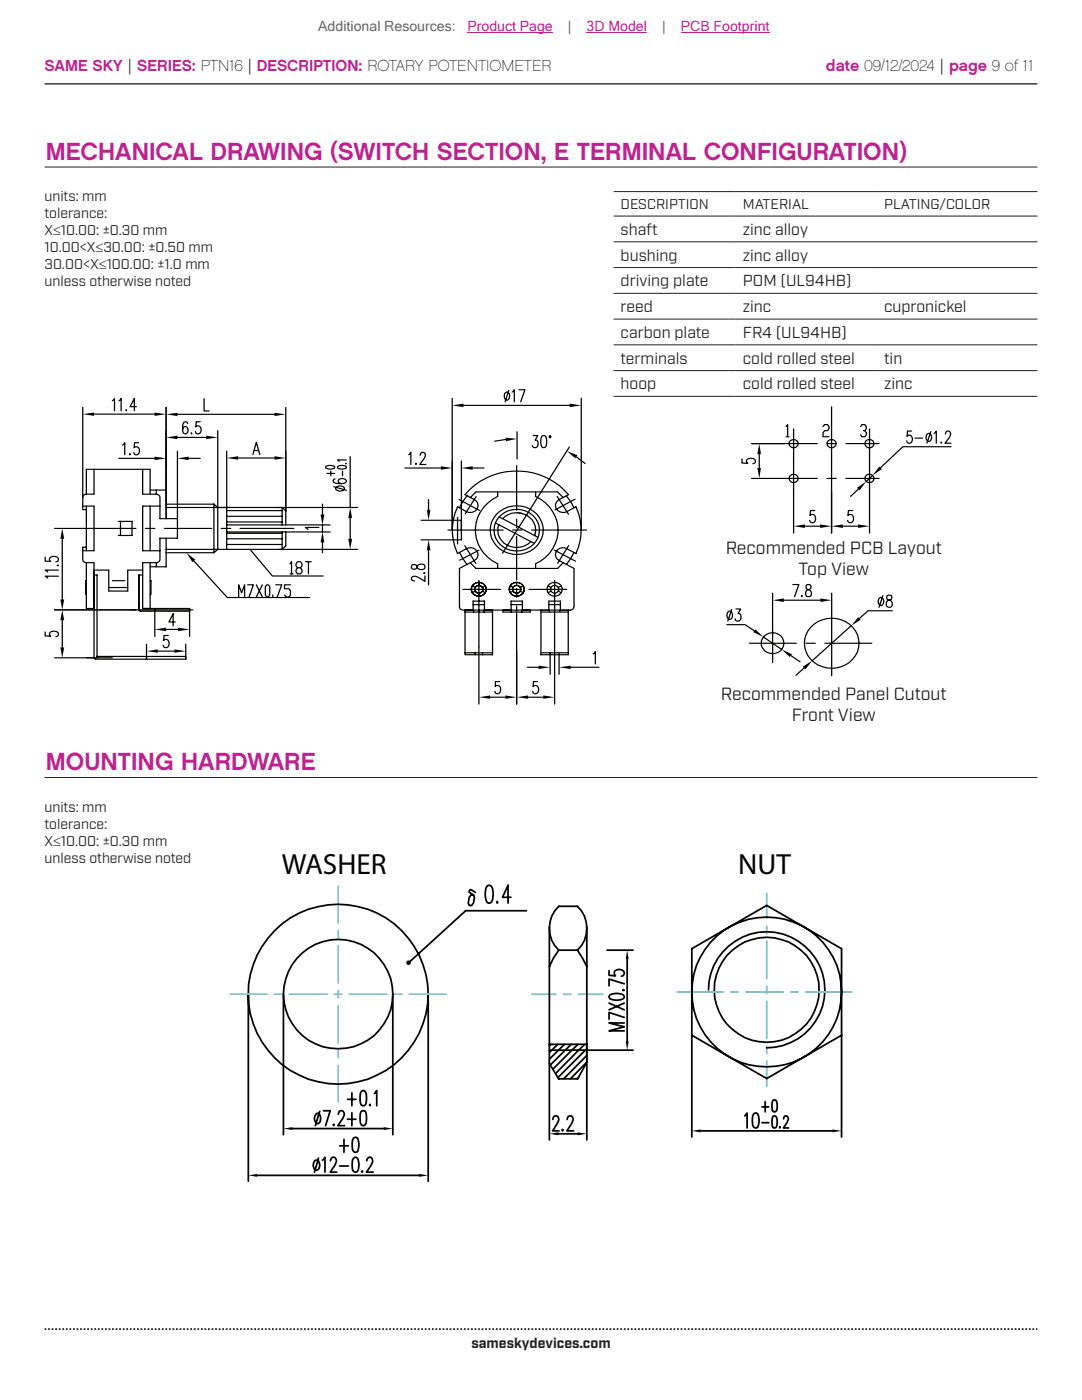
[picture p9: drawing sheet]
<svg xmlns="http://www.w3.org/2000/svg" width="216mm" height="279mm" viewBox="0 0 216 279" stroke-linecap="round" stroke-linejoin="round" font-family="sans-serif">
<path d="M8.9 16.7h198.1" fill="none" stroke="#231f20" stroke-width=".26"/>
<path d="M8.9 265.3h198.1" fill="none" stroke="#231f20" stroke-width=".35" stroke-dasharray=".4 .4 .4 .4 .4 .4" stroke-dashoffset=".7" stroke-linecap="butt"/>
<path d="M8.9 33.3h198.1M122.4 38.2h84.6M122.4 43.1h84.6M122.4 48.3h84.6M122.4 53.4h84.6M122.4 58.5h84.6M122.4 63.7h84.6M122.4 68.8h84.6M122.4 74h84.6M122.4 79.1h84.6" fill="none" stroke="#231f20" stroke-width=".2"/>
<path d="M90.2 79.5v26.3M116 79.5v26.3M92.5 80.9h21.2" fill="none" stroke="#040503" stroke-width=".24"/>
<g fill="#040503">
<path d="M90.2 80.9l2.3-.3v.7z"/>
<path d="M113.7 80.6l2.3 .3-2.3 .4z"/>
</g>
<path d="M100.9 78.4l.1-.2a.82 .82 0 0 1 .7 .8 .82 .82 0 0 1-.7 .8 .99 .99 0 0 1-.1-1.4zM101.5 77.9l-.7 2.3M102.2 78.2l.4-.4v2.4M103.6 77.8h1.1l-.8 2.4M18.8 112.3v19M21.7 113.8v4.2M25.5 113.8v4.2M28.5 112.3v9.1M30 112.3v9.1" fill="none" stroke="#040503" stroke-width=".24"/>
<path d="M37.2 110.3l1.8 1.4-.6 .5z" fill="#040503"/>
<path d="M85.5 99.7v2.1M17.2 112.3v9.1M38.7 111.9l6.7 7.3h16.3M84 107.7h6.4M84 103.8h6.4M85.5 109.8v6.9M91.7 113.4v7.7M114.5 113.4v7.7" fill="none" stroke="#040503" stroke-width=".24"/>
<g fill="#040503">
<path d="M85.2 101.8h.7l-.4 2z"/>
<path d="M85.5 107.7l.4 2.1h-.7z"/>
</g>
<path d="M103.1 92.9v8.9M10.9 105.5h5.6M12.4 107.5v12.1M82.2 112.7l-.1 .6a.61 .61 0 0 0 .7 .3 .61 .61 0 0 0 .5-.5 .79 .79 0 0 1 .8-.6 .79 .79 0 0 1 .7 .8 .91 .91 0 0 1-1 .4 .91 .91 0 0 1-.7-.8 .7 .7 0 0 0-.9-.2zM84.7 114.3l.1 .1h-.3M84.8 114.9v1.1a3.4 3.4 0 0 0-2.2-1l-.4 .2-.1 .4 .6 .3M103.1 103.6v1.7M103.1 107v8.7M103.1 117.5v1.7M10.9 121.7h16.2M103.1 120.9v8.9" fill="none" stroke="#040503" stroke-width=".24"/>
<g fill="#040503">
<path d="M12 119.6h.8l-.4 2.1z"/>
<path d="M12.4 105.5l.4 2h-.8z"/>
</g>
<path d="M9 111.2v.8l1.1 .1a.49 .49 0 0 1-.1-.8 1.16 1.16 0 0 1 1.7 .2 .51 .51 0 0 1-.6 .6M11.5 112.8h.2h-.3M11.7 115h-2.7l.5 .4M11.7 113.8h-2.7l.5 .4M10.9 121.7h16.2M10.9 131.3h8.6M12.4 123.8v5.4" fill="none" stroke="#040503" stroke-width=".24"/>
<g fill="#040503">
<path d="M12.4 121.7l.4 2.1h-.8z"/>
<path d="M12 129.2h.8l-.4 2.1z"/>
</g>
<g fill="none" stroke="#040503" stroke-width=".24">
<path d="M92.4 117.6h7.5M101.8 117.6h1.9M105.6 117.6h7.5M109.4 116.8a1.47 1.47 0 0 1 2-.4 1.47 1.47 0 0 1 .5 2 1.47 1.47 0 0 1-2 .4 1.47 1.47 0 0 1-.5-2zM109.5 120h2.3M9 126.1v.8l1.1 .1a.49 .49 0 0 1-.1-.8 1.16 1.16 0 0 1 1.7 .2 .51 .51 0 0 1-.6 .7M17.2 121.4h1.6M17.3 131.3h5.1M95.6 129.1v11.4M96.3 130.3v.4M97.8 139.1h3M103.1 129.8v10.7"/>
<path d="M107.9 122.2h5.5M107.9 130.3h5.5M107.9 121.8h5.5M109.5 120.7h2.3M109.8 130.3v.4M109.9 130.7h3.5"/>
<circle cx="110.7" cy="117.6" r=".81"/>
</g>
<g fill="#040503">
<path d="M95.6 139.1l2.2-.3v.7z"/>
<path d="M100.8 138.8l2.3 .3-2.3 .4z"/>
</g>
<path d="M99.7 136h-.8l-.1 1a.54 .54 0 0 1 .6-.2 .54 .54 0 0 1 .4 .4 .77 .77 0 0 1 0 .9 .77 .77 0 0 1-.9 .2l-.2-.3M103.1 129.8v10.7M105.4 139.1h3M110.7 129.1v11.4" fill="none" stroke="#040503" stroke-width=".24"/>
<g fill="#040503">
<path d="M103.1 139.1l2.3-.3v.7z"/>
<path d="M108.4 138.8l2.3 .3-2.3 .4z"/>
</g>
<g fill="none" stroke="#040503" stroke-width=".24">
<path d="M16.5 81.3v18M17.2 93.7h12.8M17.2 98.6h1.6M18.8 82.6h12.1M33.1 81.3v12M16.5 109.9h2.3M16.5 101h2.3M17.2 115.9h-.1v2.8h.1M17.2 112.3h1.6M18.8 114.8h.6v16.2h17.7v.6h-18l-.3-.3M21.7 118h3.8M21.7 117.3h3.8"/>
<path d="M22.4 115.9h2.5M27.7 114.8h.8M30 115.9h.1v2.8h-.1M47.6 119.1v-2.4l.6 1.6 .6-1.6v2.4M49.4 116.7h1.2l-.9 2.4M51.2 116.7l1.1 2.4M52.3 116.7l-1.1 2.4M53.2 116.7h.3l.3 .4v1.6l-.3 .4h-.3l-.3-.4v-1.6zM54.4 118.7v.4M55 116.7h1.2l-.9 2.4M58 116.7h-1.2v.8h.9l.3 .4v.8l-.3 .4h-.6l-.3-.4M94.2 116.9l.6 .3"/>
<path d="M94.3 116.8a1.43 1.43 0 0 1 2.5 .1 1.43 1.43 0 0 1-1.2 2.1 1.39 1.39 0 0 1-1.4-.7 1.39 1.39 0 0 1 .1-1.5zM94.8 118l-.6 .3M95.6 115.9v13.2M96.2 118l.6 .3M96.8 116.9l-.6 .3M101.8 116.9l.6 .3M102.2 116.5a1.42 1.42 0 0 1 2.2 .4 1.42 1.42 0 0 1-.8 2 1.4 1.4 0 0 1-1.8-.6 1.4 1.4 0 0 1 .4-1.8zM102.4 118l-.6 .3M103.1 116.2v.6M103.1 118.4v.6M103.8 118l.6 .3M104.4 116.9l-.6 .3"/>
<path d="M109.3 116.9l.6 .3M109.5 120v1.8h-16.7v8.9h5.5v-8.9M109.9 118l-.6 .3M110.7 115.9v13.2M111.4 118l.6 .3M111.8 120v1.8h2a.7 .7 0 0 0 .7-.7M112 116.9l-.6 .3M26 121.7h12.5M27.7 121.4v-6.6l.1 7.1 10 .1v-.6h-9.3M29.2 131v.6M91.7 121.1a.7 .7 0 0 0 .7 .7h2v-1.8h2.3v1.8M92.8 130.3h5.5"/>
<path d="M92.8 122.2h5.5M94.4 120.7h2.3M94.5 121.8v.4M94.8 130.3v.4M96.6 121.8v.4M100.4 122.2h5.4M102 120.7h2.2M102 121.8v-1.8h2.2v1.8M102 121.8v.4M104.2 121.8v.4M107.3 136h-.8l-.1 1a.58 .58 0 0 1 1 .2 .77 .77 0 0 1 0 .9 .77 .77 0 0 1-.9 .2l-.2-.3M107.9 121.8v8.9h2"/>
<path d="M109.6 121.8v.4M111.6 130.3v.4M111.7 121.8v.4M113.4 121.8v8.9"/>
<circle cx="95.6" cy="117.6" r=".8"/>
<circle cx="103.1" cy="117.6" r=".81"/>
</g>
<g fill="#040503">
<path d="M16.5 82.6l2.3-.3v.7z"/>
<path d="M30.9 82.3l2.2 .3-2.2 .4z"/>
</g>
<g fill="none" stroke="#040503" stroke-width=".24">
<path d="M22.4 80l.4-.5v2.5M23.7 80l.5-.5v2.5M17.2 93.7v4.9a.7 .7 0 0 0-.7 .7v2.4h.7M25.2 81.7v.3l.1-.1M27.2 81.2h-1.2l.8-1.7v2.5M33.1 81.3v19.3M35.4 82.7h19.4M57 81.3v20.7M91.6 99.7l4.1 2.2M93.2 98.9l-1.5 2.4M93.9 99.3l1.1-1.1h16.3l1.1 1.1M95 99.1l-2.2 3.4"/>
<path d="M99.3 98.2v.9a7.3 7.3 0 0 0-4.4 6.7 7.3 7.3 0 0 0 4.4 6.7v.9M106.9 98.2v.9a7.3 7.3 0 0 1 4.5 6.7 7.3 7.3 0 0 1-4.5 6.7v.9M111.2 99.1l2.2 3.5M113 98.9l.9 1.2 .6 1.2M114.7 99.6l-4 2.2M16.5 105.5h10.6M17.2 101v8.2h-.7v2.4a.7 .7 0 0 0 .7 .7M17.2 109.2v.7M29 105.5h1.9M32.8 105.5h9.5M44.1 105.5h1.9M47.9 105.5h10.7"/>
<path d="M89.4 105.8h11M90.4 103.8h1.7v3.9h-1.7M91.3 103.2v5.4M91.7 113.4l2.9-1.5a1.42 1.42 0 0 0 .5-2 1.42 1.42 0 0 0-2-.4l-1.8 1a11 11 0 0 1 0-9.4l1.8 1a1.43 1.43 0 0 0 2-.4 1.43 1.43 0 0 0-.5-2l-1.8-1a13.7 13.7 0 0 1 20.6 0l-1.8 1a1.42 1.42 0 0 0-.5 2 1.42 1.42 0 0 0 2 .4l1.8-1a11 11 0 0 1 0 9.4l-1.8-1a1.41 1.41 0 0 0-2 .4 1.41 1.41 0 0 0 .5 2l2.9 1.5M91.7 110.2l1.5 2.5M92.7 108.9l2.3 3.6M93.9 112.3l1.1 1.1h16.3l1.1-1.1M95.6 109.8l-3.9 2M99 102.7a5.5 5.5 0 0 1 9.1 1.4 5 5 0 0 1-5.9 6.5 4.8 4.8 0 0 1-4-3 4.8 4.8 0 0 1 .8-4.9zM99.9 102.9a4.6 4.6 0 0 1 4.8-1 4.6 4.6 0 0 1 2.9 3.9 4.5 4.5 0 0 1-4.5 4.2 4.5 4.5 0 0 1-4.5-4.2 3.9 3.9 0 0 1 1.3-2.9zM102.3 105.8h1.9M104.3 102.5a3.8 3.8 0 0 0-4 1"/>
<path d="M105.9 108.1a4.1 4.1 0 0 1-4.7 .7M106.1 105.8h10.9M110.6 109.8l4.2 2.2M113.5 108.9l-2.2 3.5M114.5 110.2l-1.5 2.5"/>
</g>
<path d="M94.1 111v.1" fill="none" stroke="#040503" stroke-width=".2"/>
<g fill="#040503">
<path d="M33.1 82.7l2.3-.3v.6z"/>
<path d="M54.8 82.4l2.2 .3-2.2 .3z"/>
</g>
<path d="M40.7 79.6v2.4h1M57 104.8h8.9M57.1 106.2h8.8M64.3 100.6v2.1M64.3 104.8v1.4M64.3 108.2v2.1" fill="none" stroke="#040503" stroke-width=".24"/>
<g fill="#040503">
<path d="M64 102.7h.7l-.4 2.1z"/>
<path d="M64.3 106.2l.4 2h-.7z"/>
</g>
<path d="M69.9 91.1v10.2M54.9 101.3h16.5M55.7 109.6h15.7M63.6 105.3h-2.7l.6 .4M69.9 103.4v4.1" fill="none" stroke="#040503" stroke-width=".24"/>
<g fill="#040503">
<path d="M69.5 107.5h.8l-.4 2.1z"/>
<path d="M69.9 101.3l.4 2.1h-.8z"/>
</g>
<g fill="none" stroke="#040503" stroke-width=".24">
<path d="M18.8 93.7v4.9M28.5 93.7v4.9M30 93.7v4.9M33.1 85.9v11.9M35.4 87.3h5.8M43.4 85.9v15.4M65.1 93l.9-.1 .7 .1 .1 .3-.4 .2-.7 .1-.6-.1zM65.2 94.5h1.6M66 94v1M66.6 97.1l2.5 .7M66.9 95.6l-.3 .1-.1 .3a1.62 1.62 0 0 0 1.7 .5l.5-.1 .4-.4a.87 .87 0 0 0-.8-.5 .87 .87 0 0 0-.8 .5l.1 .3 .6 .2M67.1 97.2a1.2 1.2 0 0 1 1.6 .2v.2a1.16 1.16 0 0 1-1.7 0z"/>
<path d="M67.5 93l.8-.1 .7 .1 .1 .3-.3 .2-.7 .1-.6-.1zM68.3 94v1M69 92.5h-.1M69.1 91.8h-1.7l.3 .3"/>
</g>
<g fill="#040503">
<path d="M33.1 87.3l2.3-.4v.7z"/>
<path d="M41.2 86.9l2.2 .4-2.2 .3z"/>
</g>
<g fill="none" stroke="#040503" stroke-width=".24">
<path d="M28.5 98.6h2.7M30 97.8h3.1v5.7M31.2 97.8v.8a.7 .7 0 0 1 .7 .7v4.2h3.5v3.9h-3.5v4.2a.7 .7 0 0 1-.7 .7h-2.7M37.4 84.5v-.2l-.5-.1a1.39 1.39 0 0 0-.5 1.6l.3 .7a.71 .71 0 0 0 .9-.5 .71 .71 0 0 0-.6-.9 .63 .63 0 0 0-.6 .7M38.2 86.4v.2l.1-.1M40 84.2h-.9v1a.55 .55 0 0 1 .5-.2 .55 .55 0 0 1 .4 .3 .75 .75 0 0 1 0 1 .75 .75 0 0 1-.9 .2l-.1-.4M45.2 90v19.6M47.5 91.4h7.3M57 90v14.8h-11.8M18.8 101v8.9M18.8 113.8h2.9M23.6 104.1h2.7v2.8h-2.7"/>
<path d="M24 104.1v2.8M25.5 113.8h3M30 101v8.9M31.2 112.3v.8M31.9 101h-3.4v8.9h3.4M33.1 110.3h9.6M33.1 100.6h9.6M33.1 101.3h10.3M33.1 107.4v5.7h-3.1M42.7 100.6l.7 .7h3M42.7 100.6v9.7M43.4 101.3h12.9l.7 .7"/>
<path d="M43.4 101.3v8.3h-10.3M45.2 106.2h11.8v2.7l-.7 .7M45.2 101.9h11.1M45.2 103h11.1M45.2 104.2h11.1M45.2 106.4h11.1M45.2 107.5h11.1M45.2 108.7h11.1M56.3 109.6h-12.9l-.7 .7M56.3 101.3v3.5M56.3 106.2v3.4"/>
</g>
<g fill="#040503">
<path d="M45.2 91.4l2.3-.4v.7z"/>
<path d="M54.8 91l2.2 .4-2.2 .3z"/>
</g>
<path d="M50.5 90.7l.7-2.4 .6 2.4M50.7 89.9h.9M100.9 87.7l-2.2 .4M103.2 86.2v5.4M113.6 89.2l-13.3 21.2M115 91.2l1.8 1.3M98.8 104.3l7.8 4.1M99.5 104.7a3.3 3.3 0 0 0 1.7 4.1M99.6 103.1l7.7 4.1M103.1 102.3a3.5 3.5 0 0 1 3.6 4.6" fill="none" stroke="#040503" stroke-width=".24"/>
<g fill="#040503">
<path d="M113.1 90l2.1 .9-.4 .5z"/>
<path d="M100.9 87.3l2.3 .3-2.2 .5z"/>
</g>
<path d="M80.8 93.4h7.2M90.2 92v13.8M92.1 92v13.8M94.3 93.4h2.3M106.4 86.9h.9l-.5 1a.72 .72 0 0 1 .6 .9 .72 .72 0 0 1-1 .4l-.2-.3M108.2 87l.4-.1a1.24 1.24 0 0 1 .5 1.4l-.3 .9-.4 .1a1.15 1.15 0 0 1-.5-1.3zM109.6 87l.2-.1 .1 .3-.1 .2z" fill="none" stroke="#040503" stroke-width=".24"/>
<g fill="#040503">
<path d="M92.1 93.4l2.2-.3v.7z"/>
<path d="M88 93.1l2.2 .3-2.2 .4z"/>
</g>
<path d="M81.6 90.7l.4-.4v2.4M83 92.5v.2l.1-.1M83.9 90.9v-.4a.55 .55 0 0 1 .8-.1 .55 .55 0 0 1 .1 .8l-1 1.5h1.2M105.2 133.2h2.3M109.8 130.7v3.9M111.6 130.7v3.9M113.9 133.2h5.6" fill="none" stroke="#040503" stroke-width=".24"/>
<g fill="#040503">
<path d="M107.5 132.9l2.3 .3-2.3 .3z"/>
<path d="M111.6 133.2l2.3-.3v.6z"/>
</g>
<path d="M23.7 91.5h7.2M33.1 90.1v13.4M35.4 90.1v13.4M37.7 91.5h2.3M100.4 121.8v.4M105.8 121.8v.4M118.4 130.5l.4-.5v2.5" fill="none" stroke="#040503" stroke-width=".24"/>
<g fill="#040503">
<path d="M35.4 91.5l2.3-.4v.7z"/>
<path d="M30.9 91.1l2.2 .4-2.2 .3z"/>
</g>
<path d="M24.5 88.8l.4-.4v2.4M25.9 90.5v.3l.1-.1M27.7 88.4h-.8l-.1 1a.58 .58 0 0 1 .9 .1 .76 .76 0 0 1 0 .9 .76 .76 0 0 1-.8 .3l-.2-.4" fill="none" stroke="#040503" stroke-width=".24"/>
<path d="M49.9 109.6l.1 .2z" fill="#040503"/>
<g fill="none" stroke="#040503" stroke-width=".24">
<path d="M156.4 88.5h6.7M165 88.5h1.9M165.9 81.2v11.2M165.9 98.2v8.2M168.8 88.5h6.6M173.5 98.4v8M50 109.8l4.3 5.2h10.2M57.9 112.5l.3-.4v2.4M57.9 114.5h.6M59.4 113.3l-.3-.4v-.4l.3-.4h.6l.3 .4v.4l-.3 .4h-.6l-.3 .4v.4l.3 .4h.6l.3-.4v-.4l-.3-.4M61 112.1h1.1M61.6 112.1v2.4"/>
<path d="M168.2 105h3"/>
</g>
<g fill="#040503">
<path d="M165.9 105l2.3-.3v.7z"/>
<path d="M171.2 104.7l2.3 .3-2.3 .4z"/>
</g>
<g fill="none" stroke="#040503" stroke-width=".24">
<path d="M156.4 95.5h6.7M165 95.5h1.9M168.8 95.5h6.6M171.3 97.6l-1.6 1.5M174.1 94.9l-1.2 1.2M181.9 86h-.8l-.1 1.1a.54 .54 0 0 1 .5-.3 .54 .54 0 0 1 .5 .4 .75 .75 0 0 1 0 .9 .75 .75 0 0 1-.9 .2l-.2-.3M182.6 87.4h1.5M185 86.6l.2-.1a.81 .81 0 0 1 .7 .8 .81 .81 0 0 1-.7 .8 .98 .98 0 0 1-.2-1.5zM185.7 86.1l-.7 2.4M186.4 86.5l.4-.5v2.5M187.8 88.2v.3l.1-.2M188.7 86.6v-.3a.55 .55 0 0 1 .8-.1 .55 .55 0 0 1 .1 .8l-1 1.5h1.2"/>
<path d="M189.8 89.2h-9.7l-4.4 4.2M170.1 101.9h-.8l-.1 1a.58 .58 0 0 1 1 .1 .77 .77 0 0 1 0 1 .77 .77 0 0 1-.9 .2l-.2-.4"/>
</g>
<g fill="#040503">
<path d="M171 97.4l1.9-1.3-1.4 1.7z"/>
<path d="M175.4 93.1l.6 .5-1.9 1.3z"/>
</g>
<path d="M150 88.5h6.4M150 95.5h6.4M151.5 90.6v2.8M158.4 85.6v7" fill="none" stroke="#040503" stroke-width=".24"/>
<g fill="#040503">
<path d="M151.5 88.5l.3 2.1h-.7z"/>
<path d="M151.1 93.4h.7l-.3 2.1z"/>
</g>
<path d="M148.1 91.6v.8l1.1 .1a.49 .49 0 0 1-.1-.8 1.16 1.16 0 0 1 1.6 .2 .51 .51 0 0 1-.5 .7M156.9 85.1l.3-.4v2.5M156.9 87.2h.6M158.4 98.2v8.2M165.9 98.2v8.2M160.6 105h3" fill="none" stroke="#040503" stroke-width=".24"/>
<g fill="#040503">
<path d="M158.4 105l2.2-.3v.7z"/>
<path d="M163.6 104.7l2.3 .3-2.3 .4z"/>
</g>
<g fill="none" stroke="#040503" stroke-width=".24">
<path d="M150.1 88.5h6.3M158.4 92.6v5.6M164.2 85.1l.3-.4h.6l.3 .4v.5l-.3 .4h-.6l-.3 .4v.8h1.2M165.9 92.4v5.8M171.7 85.1l.3-.4h.6l.3 .4v.5l-.3 .4h-.3M172.6 86l.3 .4v.4l-.3 .4h-.6l-.3-.4M173.5 85.6v12.8M162.6 101.9h-.9l-.1 1a.58 .58 0 0 1 1.1 .1 .77 .77 0 0 1-.1 1 .77 .77 0 0 1-.9 .2l-.2-.4M30.9 121.7v-.3v5.6M33.1 125.6h2.4M37.8 121.4v5.6"/>
<circle cx="158.4" cy="95.5" r=".87"/>
<circle cx="158.4" cy="88.6" r=".86"/>
<circle cx="166" cy="88.6" r=".86"/>
<circle cx="173.5" cy="95.5" r=".89"/>
<circle cx="173.5" cy="88.6" r=".88"/>
</g>
<g fill="#040503">
<path d="M30.9 125.6l2.2-.3v.7z"/>
<path d="M35.5 125.3l2.3 .3-2.3 .4z"/>
</g>
<path d="M29.2 128.5v3.1M31.5 130h3.3M35 124.1h-1.3l.9-1.6v2.4M37.1 128.5v3.1" fill="none" stroke="#040503" stroke-width=".24"/>
<g fill="#040503">
<path d="M29.2 130l2.3-.4v.7z"/>
<path d="M34.8 129.6l2.3 .4-2.3 .3z"/>
</g>
<path d="M175.5 119.4l.2-.2a.81 .81 0 0 1 .6 .8 .81 .81 0 0 1-.6 .8 .99 .99 0 0 1-.2-1.4zM176.2 118.9l-.8 2.3M177 118.9a.53 .53 0 0 0 .2 .8 .81 .81 0 0 1 .8 .6 .81 .81 0 0 1-.4 .9 .72 .72 0 0 1-.8-.6 .72 .72 0 0 1 .6-.8l.3-.1a.48 .48 0 0 0 .3-.5 .48 .48 0 0 0-.4-.4zM33.6 126.8h-.9l-.1 1a.58 .58 0 0 1 1.1 .2 .77 .77 0 0 1-.1 .9 .77 .77 0 0 1-.9 .2l-.1-.3M160.5 133.3l-1.7 1.5M169.9 124.9l-7.8 7M178 121.9h-4.8l-1.7 1.5" fill="none" stroke="#040503" stroke-width=".24"/>
<g fill="#040503">
<path d="M160.2 133.1l1.9-1.2-1.4 1.7z"/>
<path d="M171.2 123.2l.5 .5-1.8 1.2z"/>
</g>
<path d="M145.1 124.7h3.6l1.8 1.2M145.3 122.1l.2-.1a.83 .83 0 0 1 .7 .8 .83 .83 0 0 1-.7 .8 1.02 1.02 0 0 1-.2-1.5zM146 121.7l-.8 2.3M146.8 121.5h1l-.5 .9a.74 .74 0 0 1 .5 1 .74 .74 0 0 1-1 .4l-.1-.3M152.3 127.1l3.7 2.5M152.5 126.9a2.17 2.17 0 0 1 3.3 0 2.17 2.17 0 0 1-.5 3.3 2.16 2.16 0 0 1-2.8-.4 2.16 2.16 0 0 1 0-2.9zM154.2 125.5v6.7M157.8 130.8l1.9 1.3M166 121.3v13.6" fill="none" stroke="#040503" stroke-width=".24"/>
<g fill="#040503">
<path d="M156 129.6l2 1-.4 .5z"/>
<path d="M150.7 125.6l1.6 1.5-2-.9z"/>
</g>
<path d="M154.2 118.4v7.1M156.4 119.8h7.3M166 118.4v2.9M149.5 128.4h9.4M160.8 128.4h1.9M161.8 125.2a5.6 5.6 0 0 1 9.5 2.3 5.3 5.3 0 0 1-7.2 5.6 4.8 4.8 0 0 1-2.3-7.9zM164.6 128.4h9.4" fill="none" stroke="#040503" stroke-width=".24"/>
<g fill="#040503">
<path d="M154.2 119.8l2.2-.4v.7z"/>
<path d="M163.7 119.4l2.3 .4-2.3 .3z"/>
</g>
<path d="M158.2 116.7h1.2l-.9 2.4M160 118.8v.3l.1-.1M160.9 116.8l-.1 .4a.82 .82 0 0 0 .9 .6 .66 .66 0 0 1 .1 1 .66 .66 0 0 1-1 0 .84 .84 0 0 1 .8-1.2 .51 .51 0 0 0 .2-.5 .51 .51 0 0 0-.3-.4z" fill="none" stroke="#040503" stroke-width=".24"/>
<path d="M8.9 155.2h198.1" fill="none" stroke="#231f20" stroke-width=".2"/>
<g fill="none" stroke="#6dccdc" stroke-width=".35">
<path d="M153 178.3v5M106.1 198.4h4.9M112.4 198.4h1.5M115.5 198.4h4.8M135.1 198h9.2M145.8 198h1.5M148.8 198h7.5M153 184.8v1.6M153 187.8v7.5M153 196.8v1.5M153 199.8v7.4M157.8 198h1.5"/>
<path d="M160.8 198h9.2M153 208.8v1.4M153 211.7v5.1"/>
</g>
<g fill="none" stroke="#040503" stroke-width=".35">
<path d="M109.6 192.9l.8-1.7 1.1-1.6h3.7l1.9 3.3M109.6 185v42.5M111.5 180.9h3.7M117.1 185v42.5M141.4 197.6a11.6 11.6 0 0 1 11.5-11.6 11.6 11.6 0 0 1 11.6 11.5 11.6 11.6 0 0 1-11.5 11.6M109.6 208.4h7.5M117.1 212l-1.8 3.3h-3.8l-1.9-3M111.4 226.3h3.9"/>
<circle cx="153" cy="197.5" r="10.5"/>
</g>
<g fill="#040503">
<path d="M115.3 226l1.8 .3-1.8 .3z"/>
<path d="M109.6 226.3l1.8-.3v.6z"/>
</g>
<path d="M121.1 189.6h5.2M125.1 191.4v16.4M109.6 209.6h16.7M110.3 223.4a.64 .64 0 0 1 .9-.7 .64 .64 0 0 1 .2 1.1l-1.1 1.9h1.2M112.2 225.4l-.1 .1 .1 .2 .2-.2M113.2 223.4a.64 .64 0 0 1 .8-.7 .64 .64 0 0 1 .2 1.1l-1.1 1.9h1.4" fill="none" stroke="#040503" stroke-width=".35"/>
<g fill="#040503">
<path d="M124.9 207.8h.5l-.3 1.8z"/>
<path d="M125.1 189.6l.3 1.8h-.5z"/>
</g>
<g fill="none" stroke="#040503" stroke-width=".35">
<path d="M121.5 193.7v.9l1.3 .2a.7 .7 0 0 1 .2-1.2 1.03 1.03 0 0 1 1.6 .8l-.3 .4h-.3M121.7 198.6a3.1 3.1 0 0 1 2.7 0l.2 .4a1.7 1.7 0 0 1-1.8 .6l-1.1-.3-.2-.3zM124.4 197.5l.2 .1h-.3M124.6 196.3l-3.1-.9v1.3M110 208.4l-.4 .3M111.3 208.4l-1.7 1.7M112.7 208.4l-3.1 3M114 208.4l-4.2 4.2M115.3 208.4l-5 5M115.5 215l-.3 .3M116.7 208.4l-5.9 5.9M117 212l-3.2 3.3"/>
<path d="M117.1 209.3l-5.8 5.8M117.1 210.6l-4.6 4.7M121.5 200.2l3.1 1.3M124.6 204.2h-3.1l3.1 .7-3.1 .8h3.1M124.6 203l-3.1-.9v1.3M124.6 200.2l-3.1 1.3M138 206.6l15 8.6 14.9-8.6M138 226.9v-37.6l15-8.6 14.9 8.6v37.6M139.8 225.7h26.3"/>
<circle cx="153" cy="198" r="15"/>
</g>
<g fill="#040503">
<path d="M166.1 225.4l1.8 .3-1.8 .3z"/>
<path d="M138 225.7l1.8-.3v.6z"/>
</g>
<g fill="none" stroke="#040503" stroke-width=".35">
<path d="M49.6 198.4v37.3M85.4 198.4v37.3M92.9 181.8l-11.4 10.3M111.5 180.9a6.1 6.1 0 0 0 0 8.7M115.2 180.9a6.1 6.1 0 0 1 0 8.7M152.7 219.9v2M154.2 219.6l.4-.1a1.21 1.21 0 0 1 .5 1.4l-.3 .9-.4 .1a1.17 1.17 0 0 1-.4-1.3zM51.3 234.6h32.3M148.6 222.7l.5-.6v3M150.4 222.2l.3-.1 .5 .1a3.3 3.3 0 0 1 0 2.8l-.5 .1a1.42 1.42 0 0 1-.6-1.7l.1-.7zM152 220.9h1.4M152 224.1h1.4"/>
<path d="M154.2 222.8l.4-.1a1.17 1.17 0 0 1 .5 1.4l-.3 .9-.4 .1a1.29 1.29 0 0 1-.4-1.3zM155.6 224.9v.2l.1-.1M156.4 223.3v-.4l.3-.2 .4 .1a.86 .86 0 0 1 0 1.2l-.8 1.1h1.1"/>
<circle cx="67.5" cy="198.4" r="18"/>
</g>
<path d="M67.5 176.9v7.3M67.5 185.7v1.5M67.5 188.7v7.5M67.5 197.7v1.4M67.5 200.7v7.4M67.5 209.7v1.4M67.5 212.6v7.3" fill="none" stroke="#6dccdc" stroke-width=".35"/>
<g fill="#040503">
<path d="M49.6 234.6l1.7-.3v.6z"/>
<path d="M83.6 234.3l1.8 .3-1.8 .3z"/>
</g>
<g fill="none" stroke="#040503" stroke-width=".35">
<path d="M56.6 198.4v28.1M78.4 198.4v28.1M58.4 225.2h18.2M62.8 231.7l.5-.2a1.19 1.19 0 0 1 0 2h-.3a1.32 1.32 0 0 1-.2-1.8zM63.6 231.1l-.9 2.8M64.3 231.5l.5-.5v2.9M66 231.7a.62 .62 0 0 1 .7-.8 .62 .62 0 0 1 .4 .9l-.3 .7-.9 1.4h1.3M67.8 228.7h1.7M67.8 232.7h1.7M68.6 227.4v2.6M70.6 227.1l.3-.1 .4 .1a3.3 3.3 0 0 1 0 2.7l-.4 .2a1.42 1.42 0 0 1-.6-1.7v-.7zM70.6 231.1l.4-.1a1.69 1.69 0 0 1 .6 1.7l-.3 1.1-.3 .1-.4-.1a3.1 3.1 0 0 1 0-2.7z"/>
<path d="M72.3 233.7l-.2 .1 .2 .1 .1-.1M73.2 231.7a.62 .62 0 0 1 .7-.8 .62 .62 0 0 1 .5 .9l-.3 .7-1 1.4h1.4"/>
</g>
<g fill="#040503">
<path d="M56.6 225.2l1.8-.3v.6z"/>
<path d="M76.6 224.9l1.8 .3-1.8 .3z"/>
</g>
<g fill="none" stroke="#040503" stroke-width=".35">
<path d="M94.8 178.1l-.8-.5h-.2l-.2 .2v.3l.9 .5 .2 .5-.2 1.1-.4 .5h-.5l-.2-.5 .2-1.1 .4-.5h.5M97.2 176.9l.5-.2a1.77 1.77 0 0 1 .7 2l-.4 1.4-.5 .1a2.03 2.03 0 0 1-.7-2l.1-.9zM99.2 179.9l-.1 .2 .1 .1 .1-.1M102 179.1h-1.7l1.1-2.4v3.5M81.3 191.9h.4l.1 .2-.1 .2-.2 .1-.2-.1zM92.9 181.8h12.2M69.3 219.4h1.7M70.2 218.1v2.6M72.1 217.8l.5-.2a1.56 1.56 0 0 1 .5 1.8l-.2 1.1-.5 .2a1.56 1.56 0 0 1-.6-1.8zM74.7 218.2l.5-.6v3.1M63 222.4l.2-.2a1.04 1.04 0 0 1 .7 1.6l-.4 .4a.87 .87 0 0 1-.8-1.1zM63.8 221.8l-.9 2.9"/>
<path d="M64.6 221.7h1.3l-.9 3M66.6 224.4l-.1 .1 .1 .2 .1-.2M67.5 222.4l.1-.4a.62 .62 0 0 1 1-.1 .62 .62 0 0 1 0 .9l-1.2 1.9h1.4M69.3 223.4h1.7M70.2 222.1v2.6M72.1 221.8l.5-.1a1.42 1.42 0 0 1 .5 1.7l-.2 1.1-.5 .2a1.52 1.52 0 0 1-.6-1.7zM73.8 220.4l-.1 .1 .1 .2 .1-.2"/>
<circle cx="67.5" cy="198.4" r="10.9"/>
</g>
<path d="M45.9 198.4h7.4M54.7 198.4h1.6M57.7 198.4h7.6M66.7 198.4h1.5M69.7 198.4h7.5M78.7 198.4h1.5M81.7 198.4h7.3" fill="none" stroke="#6dccdc" stroke-width=".35"/>
<path d="M93.3 6.5h17M117.1 6.5h12M135.8 6.5h17.8" fill="none" stroke="#bd238f" stroke-width=".2"/>
<g font-size="5.8" fill="#040503">
<text x="56.3" y="174.5">WASHER</text>
<text x="147.3" y="174.5">NUT</text>
</g>
<g font-size="4.9" fill="#bd238f">
<text x="9.1" y="31.9">MECHANICAL DRAWING (SWITCH SECTION, E TERMINAL CONFIGURATION)</text>
<text x="9.1" y="153.8">MOUNTING HARDWARE</text>
</g>
<g font-size="3.5" fill="#231f20">
<text x="144.8" y="110.5">Recommended PCB Layout</text>
<text x="159.3" y="114.8">Top View</text>
<text x="143.9" y="139.6">Recommended Panel Cutout</text>
<text x="158" y="143.8">Front View</text>
</g>
<g font-size="3.2" fill="#bd238f">
<text x="8.9" y="14.3">SAME SKY | SERIES: PTN16 | DESCRIPTION: ROTARY POTENTIOMETER</text>
<text x="164.8" y="14.3">date 09/12/2024 | page 9 of 11</text>
</g>
<g font-size="3.2" fill="#231f20">
<text x="123.8" y="46.8">shaft</text>
<text x="148.2" y="46.8">zinc alloy</text>
<text x="123.8" y="52">bushing</text>
<text x="148.2" y="52">zinc alloy</text>
<text x="123.8" y="57.1">driving plate</text>
<text x="148.2" y="57.1">POM (UL94HB)</text>
<text x="123.8" y="62.3">reed</text>
<text x="148.2" y="62.3">zinc</text>
<text x="176.4" y="62.3">cupronickel</text>
<text x="123.8" y="67.4">carbon plate</text>
<text x="148.2" y="67.4">FR4 (UL94HB)</text>
<text x="123.8" y="72.5">terminals</text>
<text x="123.8" y="77.7">hoop</text>
<text x="148.2" y="72.5">cold rolled steel</text>
<text x="148.2" y="77.7">cold rolled steel</text>
<text x="176.4" y="72.5">tin</text>
<text x="176.4" y="77.7">zinc</text>
</g>
<g font-size="2.8" fill="#63676b">
<text x="63.5" y="6.1">Additional Resources:</text>
<text x="113.3" y="6.1">|</text>
<text x="132.1" y="6.1">|</text>
</g>
<g font-size="2.8" fill="#bd238f">
<text x="93.3" y="6.1">Product Page</text>
<text x="117.1" y="6.1">3D Model</text>
<text x="135.8" y="6.1">PCB Footprint</text>
</g>
<g font-size="2.8" fill="#231f20">
<text x="8.9" y="40.2">units: mm</text>
<text x="123.8" y="41.7">DESCRIPTION</text>
<text x="148.2" y="41.7">MATERIAL</text>
<text x="176.4" y="41.7">PLATING/COLOR</text>
<text x="8.9" y="43.6">tolerance:</text>
<text x="8.9" y="47">X≤10.00: ±0.30 mm</text>
<text x="8.9" y="50.4">10.00&lt;X≤30.00: ±0.50 mm</text>
<text x="8.9" y="53.8">30.00&lt;X≤100.00: ±1.0 mm</text>
<text x="8.9" y="57.1">unless otherwise noted</text>
<text x="8.9" y="162">units: mm</text>
<text x="8.9" y="165.4">tolerance:</text>
<text x="8.9" y="168.8">X≤10.00: ±0.30 mm</text>
<text x="8.9" y="172.2">unless otherwise noted</text>
<text x="94.1" y="269">sameskydevices.com</text>
</g>
</svg>
